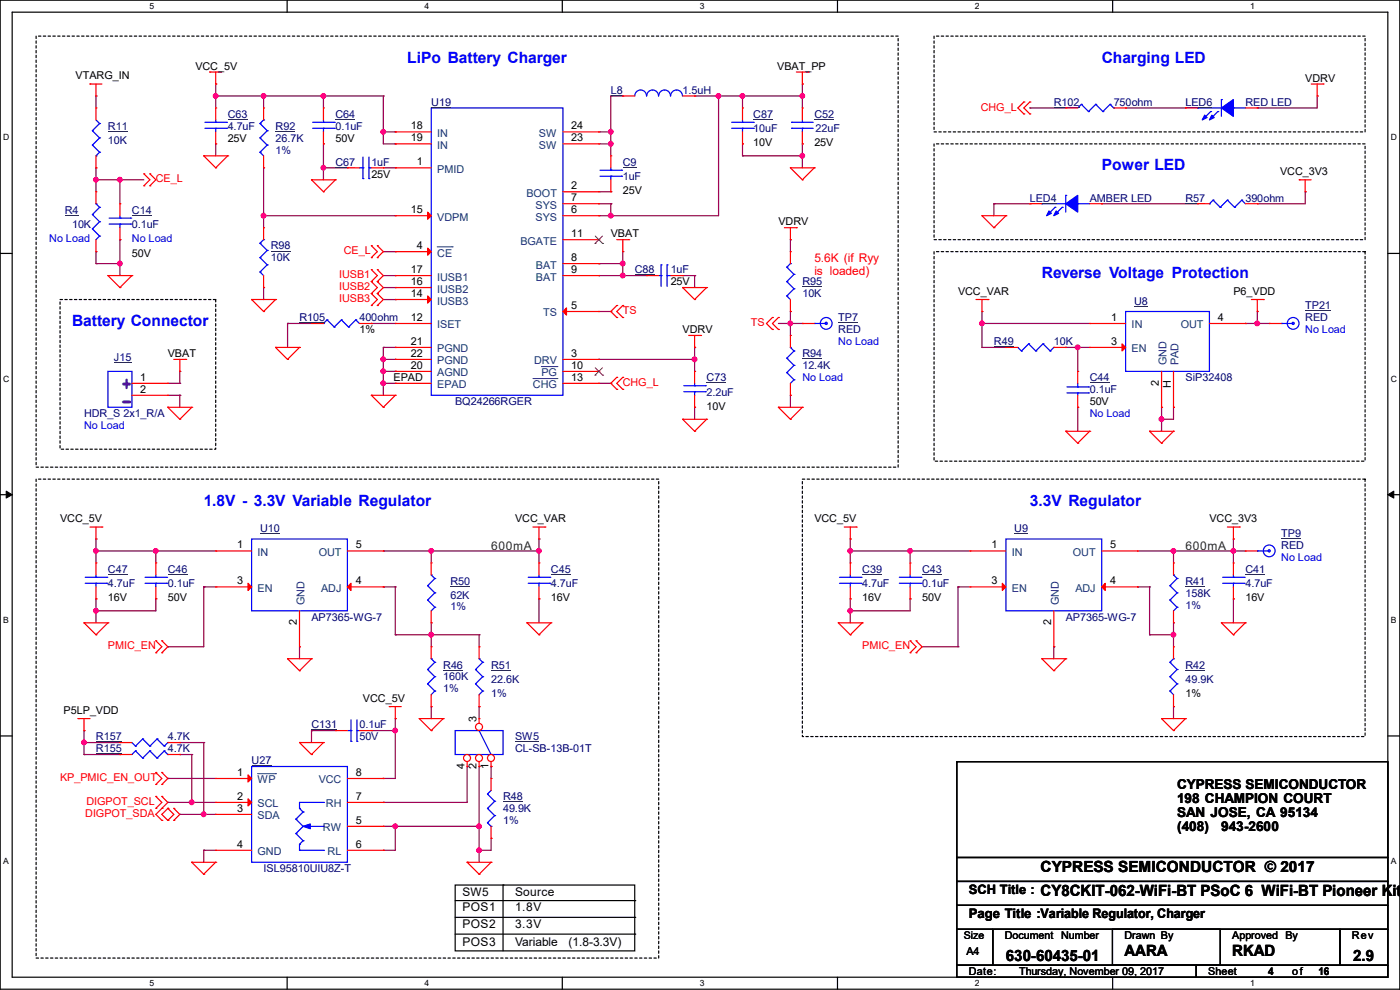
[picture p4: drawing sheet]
<svg xmlns="http://www.w3.org/2000/svg" width="297mm" height="210mm" viewBox="0 0 297 210" stroke-linecap="round" stroke-linejoin="round" font-family="sans-serif">
<path d="M0 0h297v209.8h-297zM2.6 2.6h291.8v204.7h-291.8z" fill="none" stroke="#000" stroke-width=".25"/>
<g fill="#fff">
<path d="M31.7 .3h1v2h-1z"/>
<path d="M31.7 207.6h1v1.9h-1z"/>
</g>
<path d="M60.9 0v2.6M60.9 207.3v2.5" fill="none" stroke="#000" stroke-width=".25"/>
<g fill="#fff">
<path d="M90.1 .3h1v2h-1z"/>
<path d="M90.1 207.6h1v1.9h-1z"/>
</g>
<path d="M119.3 0v2.6M119.3 207.3v2.5" fill="none" stroke="#000" stroke-width=".25"/>
<g fill="#fff">
<path d="M148.5 .3h.9v2h-.9z"/>
<path d="M148.5 207.6h.9v1.9h-.9z"/>
</g>
<path d="M177.7 0v2.6M177.7 207.3v2.5" fill="none" stroke="#000" stroke-width=".25"/>
<g fill="#fff">
<path d="M206.8 .3h1v2h-1z"/>
<path d="M206.8 207.6h1v1.9h-1z"/>
</g>
<path d="M236.1 0v2.6M236.1 207.3v2.5" fill="none" stroke="#000" stroke-width=".25"/>
<g fill="#fff">
<path d="M265.2 .3h1v2h-1z"/>
<path d="M265.2 207.6h1v1.9h-1z"/>
<path d="M.7 28.2h1.2v1.9h-1.2z"/>
<path d="M295.1 28.2h1.2v1.9h-1.2z"/>
<path d="M.7 79.3h1.2v2h-1.2z"/>
<path d="M295.1 79.3h1.2v2h-1.2z"/>
</g>
<path d="M0 53.8h2.6M294.4 53.8h2.6" fill="none" stroke="#000" stroke-width=".25"/>
<g fill="#fff">
<path d="M.7 130.5h1.2v2h-1.2z"/>
<path d="M295.1 130.5h1.1v2h-1.1z"/>
</g>
<path d="M0 104.9h2.6M294.4 104.9h2.6" fill="none" stroke="#000" stroke-width=".25"/>
<path d="M1.3 104.2l1.3 .7-1.3 .8zM294.4 104.9l1.3-.7v1.5z" fill="#000" stroke="#000" stroke-width=".21"/>
<g fill="#fff">
<path d="M.7 181.7h1.2v2h-1.2z"/>
<path d="M295.1 181.7h1.1v2h-1.1z"/>
</g>
<g fill="none" stroke="#000" stroke-width=".25">
<path d="M0 156.1h2.6M294.4 156.1h2.6M203 161.6h91.4v20.3h-91.4zM96.6 187.7h38.1v14h-38.1zM96.6 194.6h38.1M96.6 191.1h38.1M96.6 198.2h38.1M106.7 187.7h.1M106.7 187.7v14M134.7 194.6h.1M134.7 191.1h.1M134.7 198.2h.1"/>
<path d="M203 181.9h91.4v5.1h-91.4zM203 187h91.4v5.1h-91.4zM203 197.1h7.6v7.7h-7.6zM203 192.1h91.4v5h-91.4zM210.6 197.1h73.7v7.7h-73.7zM236 197.1h22.9v7.7h-22.9zM284.3 197.1h10.1v7.7h-10.1zM203 204.8h50.8v2.5h-50.8zM253.8 204.8h40.6v2.5h-40.6z"/>
</g>
<path d="M7.7 7.7h182.8v91.4h-182.8zM198.2 7.7h91.4v20.3h-91.4zM198.2 30.5h91.4v20.3h-91.4zM198.2 53.4h91.4v44.4h-91.4zM12.7 63.5h33.1v31.8h-33.1zM7.7 101.6h132v101.6h-132zM170.2 101.6h119.4v54.7h-119.4z" fill="none" stroke="#000" stroke-width=".25" stroke-dasharray=".5 .5"/>
<g fill="none" stroke="#800040" stroke-width=".25">
<path d="M45.8 17.8h.1M45.8 17.8v5.1M170.2 17.8h.1M170.2 17.8v5.1M20.4 20.4h.1M20.4 38.1h.1M20.4 35.6h.1M20.4 20.4v2.5M20.4 35.6v5.1M20.4 38.1h10.1M25.4 38.1h.1M25.4 38.1v5.1"/>
<path d="M45.8 30.5h.1M45.8 20.4h.1M45.8 20.4h35.5M45.8 30.5v2.6M55.9 35.6h.1M55.9 20.4h.1M55.9 20.4v2.5M55.9 35.6v12.7M68.6 35.6h.1M68.6 20.4h.1M68.6 30.5h.1M68.6 35.6h5.1"/>
<path d="M68.6 20.4v2.5M68.6 30.5v7.6M81.3 28h.1M81.3 20.4h.1M81.3 35.6h2.6M81.3 28h2.6M81.3 20.4v10.1h2.6M83.9 35.6h.1M83.9 28h.1M83.9 30.5h.1M127 28h2.6M127 30.5h2.6"/>
<path d="M129.6 28h.1M129.6 30.5h.1M129.6 20.4h.1M129.6 20.4v12.7M129.6 20.4h2.5M132.1 20.4h.1M147.4 20.4h.1M147.4 20.4h22.8M152.4 20.4h.1M152.4 20.4v25.4h-25.4M157.5 20.4h.1M157.5 30.5h.1"/>
<path d="M157.5 33.1h.1M157.5 20.4v2.5M157.5 30.5v2.6M157.5 33.1h12.7M170.2 20.4h.1M170.2 30.5h.1M170.2 33.1h.1M170.2 30.5v5.1M218.5 22.9h.1M218.5 22.9h7.6M238.8 22.9h.1M238.8 22.9h12.7"/>
<path d="M266.7 22.9h.1M279.4 20.4h.1M279.4 20.4v2.5h-12.7M20.4 53.4h.1M20.4 55.9h.1M20.4 55.9h5M20.4 53.4v2.5M25.4 50.8h.1M25.4 55.9h.1M25.4 50.8v7.7M55.9 45.8h.1M55.9 45.8h28"/>
<path d="M81.3 58.5h2.6M81.3 53.4h2.6M83.9 58.5h.1M83.9 53.4h.1M127 55.9h.1M127 58.5h.1M127 40.7h2.6M127 58.5h10.2M127 43.2h2.6M127 55.9h5.1M129.6 40.7h.1M129.6 43.2h.1"/>
<path d="M129.6 45.8h.1M129.6 43.2v2.6M132.1 53.4h.1M132.1 58.5h.1M132.1 55.9h.1M132.1 53.4v5.1M144.8 58.5h2.6M147.4 58.5h.1M147.4 58.5v2.5M167.7 50.8h.1M167.7 50.8v2.6M210.9 43.2h.1"/>
<path d="M210.9 43.2h7.6M210.9 43.2v2.6M233.7 43.2h.1M233.7 43.2h20.3M266.7 43.2h.1M276.9 40.7h.1M276.9 40.7v2.5h-10.2M38.1 78.8h.1M38.1 78.8v2.5M55.9 61h.1M55.9 61v2.5M61 68.6h.1"/>
<path d="M61 68.6v5.1M61 68.6h5.1M78.8 68.6h.1M78.8 68.6h5.1M81.3 73.7h.1M81.3 76.2h.1M81.3 78.8h.1M81.3 73.7v10.2M81.3 63.5h2.6M81.3 61h2.6M81.3 76.2h2.6M81.3 73.7h2.6"/>
<path d="M81.3 78.8h2.6M83.9 63.5h.1M83.9 61h.1M83.9 73.7h.1M83.9 76.2h.1M83.9 78.8h.1M127 76.2h.1M127 76.2h20.4M127 66.1h2.6M129.6 66.1h.1M147.4 76.2h.1M147.4 73.7h.1"/>
<path d="M147.4 73.7v5.1M165.1 68.6h5.1M167.7 68.6h.1M167.7 66.1h.1M167.7 66.1v5.1M170.2 68.6h.1M208.3 66.1h.1M208.3 68.6h.1M208.3 73.7h.1M208.3 68.6h22.9M208.3 73.7h5.1M208.3 66.1v7.6"/>
<path d="M226.1 73.7h.1M226.1 73.7h5.1M228.6 73.7h.1M228.6 73.7v5.1M264.2 68.6h.1M264.2 68.6h5.1M266.7 68.6h.1M266.7 66.1h.1M266.7 66.1v2.5M35.6 81.3h2.5M35.6 83.9h2.5M38.1 81.3h.1"/>
<path d="M38.1 83.9h.1M38.1 83.9v2.5M81.3 81.3h.1M81.3 81.3h2.6M83.9 81.3h.1M127 81.3h2.6M129.6 81.3h.1M147.4 86.4h.1M147.4 86.4v2.5M167.7 83.9h.1M167.7 83.9v2.5M228.6 86.4h.1"/>
<path d="M228.6 86.4v5.1M246.4 86.4h.1M246.4 88.9h.1M246.4 86.4v5.1M249 86.4h.1M249 86.4v2.5h-2.6M20.4 114.3h.1M20.4 116.9h.1M20.4 116.9h25.4M20.4 114.3v5.1M33.1 116.9h.1M33.1 116.9v2.5"/>
<path d="M81.3 116.9h.1M81.3 116.9h33M91.5 116.9h.1M91.5 116.9v2.5M114.3 116.9h.1M114.3 114.3h.1M114.3 114.3v5.1M180.4 114.3h.1M180.4 116.9h.1M180.4 116.9h25.4M180.4 114.3v5.1M193.1 116.9h.1"/>
<path d="M193.1 116.9v2.5M241.3 116.9h22.9M249 116.9h.1M249 116.9v2.5M261.7 116.9h.1M261.7 114.3h.1M261.7 114.3v5.1M20.4 127h.1M20.4 129.6h.1M20.4 127v5.1M33.1 127h.1M33.1 127v2.6h-12.7"/>
<path d="M35.6 137.2h.1M43.2 124.5h.1M43.2 124.5v12.7h-7.6M43.2 124.5h2.6M63.5 137.2h.1M63.5 137.2v2.5M81.3 124.5h.1M81.3 124.5h2.6M83.9 124.5h.1M83.9 134.7h.1M83.9 134.7h17.7M83.9 124.5v10.2"/>
<path d="M91.5 132.1h.1M91.5 134.7h.1M91.5 132.1v5.1M101.6 134.7h.1M101.6 134.7v2.5M114.3 127h.1M114.3 127v5.1M180.4 129.6h.1M180.4 127h.1M180.4 127v5.1M193.1 127h.1M193.1 127v2.6h-12.7"/>
<path d="M195.6 137.2h7.6M203.2 124.5h.1M203.2 137.2h.1M203.2 124.5h2.6M203.2 124.5v12.7M223.6 137.2h.1M223.6 137.2v2.5M241.3 124.5h.1M241.3 124.5h2.6M243.9 124.5h.1M243.9 134.7h.1M243.9 134.7h5.1"/>
<path d="M243.9 124.5v10.2M249 132.1h.1M249 134.7h.1M249 132.1v5.1M261.7 127h.1M261.7 127v5.1M17.8 157.5h.1M17.8 155h.1M17.8 157.5h7.6M17.8 155v5.1M38.1 157.5h.1M38.1 157.5h5.1"/>
<path d="M43.2 157.5h.1M43.2 157.5v15.3M66.1 155h.1M66.1 155h5.1M66.1 155v2.5M78.8 155h.1M78.8 155h5.1M83.9 155h.1M83.9 152.4h.1M83.9 152.4v12.7h-2.6M91.5 149.9h.1M91.5 149.9v2.5"/>
<path d="M101.6 149.9h.1M101.6 149.9v2.5M249 149.9h.1M249 149.9v2.5M17.8 160.1h.1M17.8 160.1h7.6M35.6 165.1h.1M35.6 170.2h.1M35.6 165.1h10.2M35.6 170.2h10.2M38.1 172.8h.1M38.1 160.1h.1"/>
<path d="M38.1 172.8h7.7M38.1 160.1h2.6M40.7 160.1h.1M40.7 170.2h.1M40.7 160.1v10.1M43.2 172.8h.1M81.3 165.1h.1M81.3 170.2h.1M81.3 175.3h.1M81.3 175.3h20.3M83.9 175.3h.1M83.9 175.3v5.1h-2.6"/>
<path d="M99.1 162.6h.1M99.1 162.6v7.6h-17.8M101.6 175.3h.1M101.6 162.6h.1M101.6 162.6v20.3M104.2 162.6h.1M104.2 177.8h.1M104.2 162.6v2.5M104.2 177.8v2.6h-2.6M43.2 180.4h.1M43.2 180.4h2.6M43.2 180.4v2.5"/>
<path d="M81.3 180.4h.1M101.6 180.4h.1"/>
</g>
<g fill="#f0f" stroke="#f0f" stroke-width=".25">
<circle cx="68.6" cy="35.6" r=".49"/>
<circle cx="129.6" cy="30.5" r=".49"/>
<circle cx="129.6" cy="28" r=".49"/>
<circle cx="81.3" cy="28" r=".49"/>
<circle cx="147.3" cy="76.2" r=".49"/>
<circle cx="170.2" cy="33" r=".49"/>
<circle cx="157.5" cy="20.3" r=".49"/>
<circle cx="68.6" cy="20.3" r=".49"/>
<circle cx="129.6" cy="45.7" r=".49"/>
<circle cx="55.9" cy="20.3" r=".49"/>
<circle cx="152.4" cy="20.3" r=".49"/>
<circle cx="170.2" cy="20.3" r=".49"/>
<circle cx="132.1" cy="55.9" r=".49"/>
<circle cx="132.1" cy="58.4" r=".49"/>
<circle cx="81.3" cy="76.2" r=".49"/>
<circle cx="81.3" cy="81.3" r=".49"/>
<circle cx="81.3" cy="78.8" r=".49"/>
<circle cx="45.7" cy="20.3" r=".49"/>
<circle cx="91.5" cy="134.6" r=".49"/>
<circle cx="114.3" cy="116.9" r=".49"/>
<circle cx="91.5" cy="116.9" r=".49"/>
<circle cx="20.3" cy="116.9" r=".49"/>
<circle cx="83.8" cy="155" r=".49"/>
<circle cx="101.6" cy="180.4" r=".49"/>
<circle cx="101.6" cy="175.3" r=".49"/>
<circle cx="83.8" cy="175.3" r=".49"/>
<circle cx="33" cy="116.9" r=".49"/>
<circle cx="40.7" cy="170.2" r=".49"/>
<circle cx="43.2" cy="172.7" r=".49"/>
<circle cx="167.7" cy="68.6" r=".49"/>
<circle cx="20.3" cy="38.1" r=".49"/>
<circle cx="25.4" cy="55.9" r=".49"/>
<circle cx="25.4" cy="38.1" r=".49"/>
<circle cx="208.3" cy="68.6" r=".49"/>
<circle cx="246.4" cy="88.9" r=".49"/>
<circle cx="228.6" cy="73.7" r=".49"/>
<circle cx="266.7" cy="68.6" r=".49"/>
<circle cx="55.9" cy="45.7" r=".49"/>
<circle cx="20.3" cy="129.6" r=".49"/>
<circle cx="17.8" cy="157.5" r=".49"/>
<circle cx="180.4" cy="129.6" r=".49"/>
<circle cx="248.9" cy="134.6" r=".49"/>
<circle cx="248.9" cy="116.9" r=".49"/>
<circle cx="193.1" cy="116.9" r=".49"/>
<circle cx="180.4" cy="116.9" r=".49"/>
<circle cx="261.6" cy="116.9" r=".49"/>
</g>
<g fill="none" stroke="#f00" stroke-width=".25">
<path d="M19.1 17.8h.1M19.1 17.8h2.5M20.4 17.8v2.6M44.5 15.3h.1M44.5 15.3h2.5M45.8 17.8h.1M45.8 15.3v2.5M169 15.3h2.5M170.2 17.8h.1M170.2 15.3v2.5M171.5 15.3h.1M278.2 17.8h2.5"/>
<path d="M279.4 17.8v2.6M280.7 17.8h.1M20.4 20.4h.1M20.4 22.9h.1M20.4 35.6h.1M20.4 22.9v2.5M20.4 33.1v2.5M30.5 36.9h.1M30.5 39.4h.1M30.5 36.9l1.3 1.2-1.3 1.3M31.8 36.9h.1M31.8 39.4h.1"/>
<path d="M31.8 36.9l1.3 1.2-1.3 1.3M43.2 33.1h.1M43.2 33.1h5.1M43.2 33.1l2.6 2.5M45.8 35.6h.1M45.8 22.9h.1M45.8 30.5h.1M45.8 22.9v2.5M45.8 28v2.5M48.3 33.1h.1M48.3 33.1l-2.5 2.5M55.9 35.6h.1"/>
<path d="M55.9 22.9h.1M55.9 22.9v2.5M55.9 33.1v2.5M66.1 38.1h.1M66.1 38.1h5.1M66.1 38.1l2.5 2.6M68.6 22.9h.1M68.6 30.5h.1M68.6 22.9v2.5M68.6 28v2.5M71.2 38.1h.1M71.2 38.1l-2.6 2.6"/>
<path d="M73.7 35.6h.1M73.7 35.6h2.5M78.8 35.6h2.5M81.3 35.6h.1M83.9 35.6h.1M83.9 28h.1M83.9 30.5h.1M83.9 35.6h7.6M83.9 28h7.6M83.9 30.5h7.6M119.4 28h7.6M119.4 30.5h7.6"/>
<path d="M127 30.5h.1M127 28h.1M157.5 22.9h.1M157.5 30.5h.1M157.5 22.9v2.5M157.5 28v2.5M167.7 35.6h.1M167.7 35.6h5.1M167.7 35.6l2.5 2.5M170.2 38.1h.1M170.2 22.9h.1M170.2 30.5h.1"/>
<path d="M170.2 22.9v2.5M170.2 28v2.5M172.8 35.6h.1M172.8 35.6l-2.6 2.5M217.2 21.6h.1M217.2 24.2h.1M217.2 21.6l-1.3 1.3 1.3 1.3M218.5 21.6h.1M218.5 24.2h.1M218.5 21.6l-1.3 1.3 1.3 1.3M226.1 22.9h.1M226.1 22.9h2.5"/>
<path d="M236.3 22.9h2.5M238.8 22.9h.1M251.5 22.9h.1M251.5 22.9h2.5M264.2 22.9h2.5M266.7 22.9h.1M275.6 38.1h.1M275.6 38.1h2.6M276.9 38.1v2.6M279.4 20.4h.1M20.4 53.4h.1M20.4 40.7h.1"/>
<path d="M20.4 40.7v2.5M20.4 50.8v2.6M22.9 58.5h.1M22.9 58.5h5.1M22.9 58.5l2.5 2.5M25.4 43.2h.1M25.4 50.8h.1M25.4 43.2v2.6M25.4 48.3v2.5M28 58.5h.1M28 58.5l-2.6 2.5M68.6 40.7h.1"/>
<path d="M78.8 59.7h.1M78.8 57.2h.1M78.8 54.7h.1M78.8 52.1h.1M78.8 57.2l1.3 1.3-1.3 1.2M78.8 59.7l1.3 1.3-1.3 1.3M78.8 52.1l1.3 1.3-1.3 1.3M80.1 57.2h.1M80.1 59.7h.1M80.1 52.1h.1M80.1 54.7h.1M80.1 57.2l1.2 1.3-1.2 1.2"/>
<path d="M80.1 59.7l1.2 1.3-1.2 1.3M80.1 52.1l1.2 1.3-1.2 1.3M83.9 53.4h.1M83.9 45.8h.1M83.9 58.5h.1M83.9 45.8h7.6M83.9 58.5h7.6M83.9 53.4h7.6M119.4 50.8h7.6M119.4 45.8h7.6M119.4 58.5h7.6M119.4 40.7h7.6"/>
<path d="M119.4 43.2h7.6M119.4 55.9h7.6M127 40.7h.1M127 45.8h.1M127 43.2h.1M127 55.9h.1M127 58.5h.1M127 50.8h.1M130.9 50.8h2.5M132.1 53.4h.1M132.1 50.8v2.6M133.4 50.8h.1"/>
<path d="M166.4 48.3h2.6M167.7 50.8h.1M167.7 48.3v2.5M169 48.3h.1M208.3 45.8h.1M208.3 45.8h5.1M208.3 45.8l2.6 2.5M210.9 48.3h.1M213.4 45.8h.1M213.4 45.8l-2.5 2.5M276.9 40.7h.1M25.4 61h.1"/>
<path d="M36.9 76.2h2.5M38.1 78.8h.1M38.1 76.2v2.6M39.4 76.2h.1M53.4 63.5h.1M53.4 63.5h5.1M53.4 63.5l2.5 2.6M55.9 66.1h.1M58.5 73.7h.1M58.5 63.5h.1M58.5 73.7h5M58.5 73.7l2.5 2.5"/>
<path d="M58.5 63.5l-2.6 2.6M61 76.2h.1M63.5 73.7h.1M63.5 73.7l-2.5 2.5M78.8 62.3h.1M78.8 64.8h.1M78.8 62.3l1.3 1.2-1.3 1.3M80.1 62.3h.1M80.1 64.8h.1M80.1 62.3l1.2 1.2-1.2 1.3M83.9 68.6h.1M83.9 63.5h.1"/>
<path d="M83.9 61h.1M83.9 78.8h.1M83.9 73.7h.1M83.9 76.2h.1M83.9 73.7h7.6M83.9 63.5h7.6M83.9 61h7.6M83.9 76.2h7.6M83.9 78.8h7.6M83.9 68.6h7.6M119.4 76.2h7.6M119.4 66.1h7.6"/>
<path d="M119.4 78.8h7.6M127 76.2h.1M127 66.1h.1M127 78.8h.1M130.9 67.4h.1M130.9 64.8h.1M130.9 64.8l-1.3 1.3 1.3 1.3M132.1 64.8h.1M132.1 67.4h.1M132.1 64.8l-1.2 1.3 1.2 1.3M144.8 61h.1M144.8 61h5.1"/>
<path d="M144.8 61l2.6 2.5M146.1 71.2h2.5M147.4 63.5h.1M147.4 73.7h.1M147.4 71.2v2.5M148.6 71.2h.1M149.9 61h.1M149.9 61l-2.5 2.5M163.9 67.4h.1M163.9 69.9h.1M163.9 67.4l-1.3 1.2 1.3 1.3M165.1 67.4h.1"/>
<path d="M165.1 69.9h.1M165.1 67.4l-1.2 1.2 1.2 1.3M207.1 63.5h2.5M208.3 66.1h.1M208.3 63.5v2.6M209.6 63.5h.1M213.4 73.7h.1M213.4 73.7h2.5M223.6 73.7h2.5M226.1 73.7h.1M228.6 78.8h.1M228.6 78.8v2.5"/>
<path d="M265.5 63.5h2.5M266.7 66.1h.1M266.7 63.5v2.6M268 63.5h.1M35.6 86.4h.1M35.6 86.4h5.1M35.6 86.4l2.5 2.5M38.1 88.9h.1M40.7 86.4h.1M40.7 86.4l-2.6 2.5M78.8 83.9h.1M78.8 83.9h5.1"/>
<path d="M78.8 83.9l2.5 2.5M81.3 86.4h.1M83.9 83.9h.1M83.9 81.3h.1M83.9 83.9l-2.6 2.5M83.9 81.3h7.6M119.4 81.3h7.6M127 81.3h.1M130.9 82.6h.1M130.9 80.1h.1M130.9 80.1l-1.3 1.2 1.3 1.3M132.1 80.1h.1"/>
<path d="M132.1 82.6h.1M132.1 80.1l-1.2 1.2 1.2 1.3M144.8 88.9h.1M144.8 88.9h5.1M144.8 88.9l2.6 2.6M147.4 91.5h.1M149.9 88.9h.1M149.9 88.9l-2.5 2.6M165.1 86.4h.1M165.1 86.4h5.1M165.1 86.4l2.6 2.5M167.7 88.9h.1"/>
<path d="M170.2 86.4h.1M170.2 86.4l-2.5 2.5M226.1 91.5h.1M226.1 91.5h5.1M226.1 91.5l2.5 2.5M228.6 94h.1M228.6 86.4h.1M228.6 83.9v2.5M231.2 91.5h.1M231.2 91.5l-2.6 2.5M243.9 91.5h.1M243.9 91.5h5.1"/>
<path d="M243.9 91.5l2.5 2.5M246.4 94h.1M249 91.5h.1M249 91.5l-2.6 2.5M19.1 111.8h2.5M20.4 114.3h.1M20.4 111.8v2.5M21.6 111.8h.1M45.8 116.9h.1M45.8 116.9h7.6M73.7 116.9h7.6M81.3 116.9h.1"/>
<path d="M91.5 119.4h.1M91.5 119.4v2.6M113.1 111.8h2.5M114.3 114.3h.1M114.3 111.8v2.5M115.6 111.8h.1M179.1 111.8h2.6M180.4 114.3h.1M180.4 119.4h.1M180.4 111.8v2.5M180.4 119.4v2.6M181.7 111.8h.1"/>
<path d="M260.4 111.8h2.5M261.7 114.3h.1M261.7 111.8v2.5M262.9 111.8h.1M17.8 132.1h.1M17.8 132.1h5.1M17.8 132.1l2.6 2.6M20.4 134.7h.1M22.9 132.1h.1M22.9 132.1l-2.5 2.6M33.1 135.9h.1M33.1 138.5h.1"/>
<path d="M33.1 135.9l1.2 1.3-1.2 1.3M34.3 138.5h.1M34.3 135.9h.1M34.3 135.9l1.3 1.3-1.3 1.3M45.8 124.5h.1M45.8 124.5h7.6M61 139.7h.1M61 139.7h5.1M61 139.7l2.5 2.6M63.5 137.2h.1M63.5 129.6v7.6M66.1 139.7h.1"/>
<path d="M66.1 139.7l-2.6 2.6M73.7 124.5h7.6M81.3 124.5h.1M91.5 137.2h.1M91.5 132.1h.1M91.5 129.6v2.5M91.5 137.2v2.5M111.8 132.1h.1M111.8 132.1h5.1M111.8 132.1l2.5 2.6M114.3 134.7h.1M116.9 132.1h.1"/>
<path d="M116.9 132.1l-2.6 2.6M177.8 132.1h.1M177.8 132.1h5.1M177.8 132.1l2.6 2.6M180.4 134.7h.1M180.4 127h.1M180.4 124.5v2.5M182.9 132.1h.1M182.9 132.1l-2.5 2.6M193.1 135.9h.1M193.1 138.5h.1M193.1 135.9l1.3 1.3-1.3 1.3"/>
<path d="M194.4 138.5h.1M194.4 135.9h.1M194.4 135.9l1.2 1.3-1.2 1.3M221 139.7h.1M221 139.7h5.1M221 139.7l2.6 2.6M226.1 139.7h.1M226.1 139.7l-2.5 2.6M259.1 132.1h.1M259.1 132.1h5.1M259.1 132.1l2.6 2.6M261.7 134.7h.1"/>
<path d="M264.2 132.1h.1M264.2 132.1l-2.5 2.6M16.6 152.4h.1M16.6 152.4h2.5M17.8 155h.1M17.8 152.4v2.6M25.4 157.5h.1M25.4 157.5h2.6M35.6 157.5h2.5M38.1 157.5h.1M63.5 157.5h.1M63.5 142.3h.1"/>
<path d="M63.5 157.5h5.1M63.5 157.5l2.6 2.6M68.6 157.5h.1M68.6 157.5l-2.5 2.6M82.6 149.9h.1M82.6 149.9h2.5M83.9 152.4h.1M83.9 149.9v2.5M88.9 152.4h.1M88.9 152.4h5.1M88.9 152.4l2.6 2.6M91.5 155h.1"/>
<path d="M91.5 149.9h.1M91.5 147.4v2.5M94 152.4h.1M94 152.4l-2.5 2.6M223.6 142.3h.1M246.4 152.4h.1M246.4 152.4h5.1M246.4 152.4l2.6 2.6M249 155h.1M251.5 152.4h.1M251.5 152.4l-2.5 2.6M25.4 160.1h.1"/>
<path d="M25.4 160.1h2.6M33.1 169h.1M33.1 171.5h.1M33.1 163.9h.1M33.1 166.4h.1M33.1 169l1.2 1.2-1.2 1.3M33.1 163.9l1.2 1.2-1.2 1.3M34.3 171.5h.1M34.3 169h.1M34.3 174h.1M34.3 166.4h.1M34.3 163.9h.1"/>
<path d="M34.3 169l1.3 1.2-2.5 2.6 1.2 1.2M34.3 163.9l1.3 1.2-1.3 1.3M35.6 174h.1M35.6 171.5h.1M35.6 171.5l1.3 1.3-1.3 1.2M35.6 171.5l-1.3 1.3 1.3 1.2M35.6 160.1h2.5M36.9 171.5h.1M36.9 174h.1M36.9 171.5l1.2 1.3-1.2 1.2M38.1 160.1h.1M45.8 165.1h.1"/>
<path d="M45.8 170.2h.1M45.8 172.8h.1M45.8 165.1h7.6M45.8 170.2h7.6M45.8 172.8h7.6M66.1 160.1h.1M73.7 165.1h7.6M73.7 170.2h7.6M73.7 175.3h7.6M81.3 175.3h.1M81.3 170.2h.1M81.3 165.1h.1"/>
<path d="M40.7 182.9h.1M40.7 182.9h5.1M40.7 182.9l2.5 2.6M43.2 185.5h.1M45.8 182.9h.1M45.8 180.4h.1M45.8 182.9l-2.6 2.6M45.8 180.4h7.6M73.7 180.4h7.6M81.3 180.4h.1M99.1 182.9h.1M99.1 182.9h5.1"/>
<path d="M99.1 182.9l2.5 2.6M101.6 185.5h.1M104.2 182.9h.1M104.2 182.9l-2.6 2.6"/>
</g>
<g fill="none" stroke="#00f" stroke-width=".25">
<path d="M19.6 27.7h.1M19.6 30.8h.1M19.6 27.7l1.5 1.6M19.6 30.8l1.5 1.5M20.4 33.1h.1M20.4 25.4l.7 .8M21.1 26.2h.1M21.1 29.3h.1M21.1 32.3h.1M21.1 26.2l-1.5 1.5M21.1 29.3l-1.5 1.5M21.1 32.3l-.7 .8"/>
<path d="M43.5 27.2h4.5M43.5 26h4.5M45.8 26h.1M45.8 27.2h.1M45.8 25.4v.6M45.8 27.2v.8M48 27.2h.1M48 26h.1M55.2 32.3h.1M55.2 29.3h.1M55.2 26.2h.1M55.2 32.3l.7 .8"/>
<path d="M55.2 29.3l1.5 1.5M55.2 26.2l1.5 1.5M55.9 25.4h.1M55.9 25.4l-.7 .8M56.7 30.8h.1M56.7 27.7h.1M56.7 30.8l-1.5 1.5M56.7 27.7l-1.5 1.6M66.3 27.2h4.6M66.3 26h4.6M68.6 26h.1M68.6 27.2h.1"/>
<path d="M68.6 25.4v.6M68.6 27.2v.8M70.9 27.2h.1M70.9 26h.1M76.2 35.6h.8M77 37.9h.1M77 35.6h.1M77 33.3v4.6M78.3 35.6h.1M78.3 37.9h.1M78.3 35.6h.5M78.3 33.3v4.6"/>
<path d="M91.5 22.9h27.9v61h-27.9zM155.2 27.2h4.6M155.2 26h4.6M157.5 26h.1M157.5 27.2h.1M157.5 25.4v.6M157.5 27.2v.8M159.8 27.2h.1M159.8 26h.1M167.9 27.2h.1M167.9 26h.1M167.9 27.2h4.6"/>
<path d="M167.9 26h4.6M170.2 26h.1M170.2 27.2h.1M170.2 25.4v.6M170.2 27.2v.8M229.4 22.1h.1M229.4 22.1l-.8 .8M229.4 22.1l1.5 1.6M230.9 23.7h.1M232.5 22.1h.1M232.5 22.1l-1.6 1.6M232.5 22.1l1.5 1.6"/>
<path d="M234 23.7h.1M235.5 22.1h.1M235.5 22.1l-1.5 1.6M235.5 22.1l.8 .8M236.3 22.9h.1M254 22.9h.1M254 22.9h5.1M256.8 23.7h.1M256.8 23.7l-1.5 1.5M258.4 23.7h.1M258.4 23.7l-1.6 1.5M259.1 21.1h.1"/>
<path d="M259.1 21.1v3.6M261.7 22.9h.1M261.7 22.9h2.5M19.6 48.6h.1M19.6 45.5h.1M19.6 48.6l1.5 1.5M19.6 45.5l1.5 1.5M20.4 43.2h.1M20.4 43.2l.7 .8M21.1 50.1h.1M21.1 47h.1M21.1 44h.1"/>
<path d="M21.1 50.1l-.7 .7M21.1 47l-1.5 1.6M21.1 44l-1.5 1.5M23.2 47.5h4.5M23.2 46.3h4.5M25.4 46.3h.1M25.4 47.5h.1M25.4 45.8v.5M25.4 47.5v.8M27.7 47.5h.1M27.7 46.3h.1M215.9 73.7l.8 .8"/>
<path d="M216.7 74.5h.1M218.2 72.9h.1M218.2 72.9l-1.5 1.6M218.2 72.9l1.6 1.6M219.8 74.5h.1M221.3 72.9h.1M221.3 72.9l-1.5 1.6M221.3 72.9l1.5 1.6M222.8 74.5h.1M223.6 73.7h.1M223.6 73.7l-.8 .8M226.4 82.1h4.5"/>
<path d="M226.4 83.4h4.5M228.6 83.4h.1M228.6 82.1h.1M228.6 81.3v.8M228.6 83.4v.5M230.9 82.1h.1M230.9 83.4h.1M53.4 114.3h20.3v15.3h-20.3zM90.7 127.3h.1M90.7 124.2h.1M90.7 127.3l1.5 1.5M90.7 124.2l1.5 1.6"/>
<path d="M91.5 139.7h.1M91.5 122h.1M91.5 139.7l.7 .8M91.5 122l.7 .7M92.2 128.8h.1M92.2 125.8h.1M92.2 122.7h.1M92.2 128.8l-.7 .8M92.2 125.8l-1.5 1.5M92.2 122.7l-1.5 1.5M178.1 123.7h4.6M178.1 122.5h4.6"/>
<path d="M180.4 122.5h.1M180.4 123.7h.1M180.4 122v.5M180.4 123.7v.8M182.7 123.7h.1M182.7 122.5h.1M28 157.5l.7 .8M28.7 158.3h.1M28.7 159.3h.1M28.7 159.3l-.7 .8M28.7 159.3l1.6 1.5M30.3 156.8h.1"/>
<path d="M30.3 156.8l-1.6 1.5M30.3 156.8l1.5 1.5M31.8 158.3h.1M31.8 159.3h.1M31.8 159.3l-1.5 1.5M31.8 159.3l1.5 1.5M33.3 156.8h.1M33.3 156.8l-1.5 1.5M33.3 156.8l1.5 1.5M34.8 158.3h.1M34.8 159.3h.1M34.8 159.3l-1.5 1.5"/>
<path d="M34.8 159.3l.8 .8M35.6 157.5h.1M35.6 157.5l-.8 .8M90.7 145.1h.1M90.7 142h.1M90.7 145.1l1.5 1.5M90.7 142l1.5 1.6M92.2 146.6h.1M92.2 143.6h.1M92.2 140.5h.1M92.2 146.6l-.7 .8M92.2 143.6l-1.5 1.5"/>
<path d="M92.2 140.5l-1.5 1.5M96.6 155h10.1v5.1h-10.1zM101.6 155l2.6 5.1M30.3 160.8h.1M33.3 160.8h.1M35.6 160.1h.1M53.4 162.6h20.3v20.3h-20.3zM62.8 173.8h.1M62.8 176.8h.1M62.8 173.8l1.5 1.5M62.8 176.8l1.5 1.6M63.5 171.5h.1"/>
<path d="M63.5 179.1h.1M63.5 179.1v1.3M63.5 171.5l.8 .8M64.3 172.3h.1M64.3 175.3h.1M64.3 178.4h.1M64.3 172.3l-1.5 1.5M64.3 175.3l-1.5 1.5M64.3 178.4l-.8 .7M65.6 175.3h3M68.6 175.3h.1M68.6 170.2h.1"/>
<path d="M68.6 170.2h-5.1v1.3M104.2 160.1h.1M63.5 180.4h.1M63.5 180.4h5.1M68.6 180.4h.1"/>
</g>
<g fill="none" stroke="#000080" stroke-width=".21">
<path d="M22.9 27.9h4.2M48.3 25.3h4.2M58.5 27.9h4.2M71.2 25.3h4.2M71.2 35.5h4.2M91.5 22.8h4.2M159.8 25.3h4.2M172.8 25.3h4.2M223.6 22.8h5.4M251.5 22.8h5.7M13.8 45.6h2.9M28 45.6h4.2"/>
<path d="M210.9 73.6h4.2M231.2 81.2h4.2M55.2 113.2h4.2M95.5 124.4h4.2M182.9 121.8h4.2M20.4 157.4h5.4M20.4 159.9h5.4M94 142.2h4.2M109.3 157.4h5M53.4 162.5h4.2"/>
</g>
<g fill="#f00" stroke="#f00" stroke-width=".25">
<path d="M90.7 52.6l.8 .8-.8 .7z"/>
<path d="M119.4 66.1l.8-.8v1.5z"/>
<path d="M90.7 62.8l.8 .7-.8 .8z"/>
<path d="M90.7 45l.8 .8-.8 .7z"/>
<path d="M52.6 164.4l.8 .7-.8 .8z"/>
<path d="M52.6 169.5l.8 .7-.8 .8z"/>
<path d="M52.6 123.7l.8 .8-.8 .8z"/>
<path d="M73.7 124.5l.8-.8v1.6z"/>
</g>
<path d="M92.8 52.4h3.1M95.9 52.4h.1M114.9 77.8h3.3M118.2 77.8h.1M113.1 80.3h5.1M118.2 80.3h.1M54.7 164.1h3.8M58.5 164.1h.1" fill="none" stroke="#004080" stroke-width=".21"/>
<path d="M126.2 51.6h.1M126.3 50.1l1.5 1.5M127.8 50.1l-1.6 1.5M127.8 51.6h.1M126.2 79.6h.1M126.3 78l1.5 1.6M127.8 78l-1.6 1.6M127.8 79.6h.1" fill="none" stroke="#804000" stroke-width=".21"/>
<g fill="#00f" stroke="#00f" stroke-width=".25">
<path d="M64.3 175.3l1.5-.5v1z"/>
<path d="M259.1 22.9l2.6-1.8v3.6z" fill-rule="evenodd"/>
<path d="M255.6 24.4l.5 .5-1 .5z" fill-rule="evenodd"/>
<path d="M257.1 24.4l.5 .5-1 .5z" fill-rule="evenodd"/>
</g>
<circle cx="104.2" cy="160.8" r=".74" fill="#fff" stroke="#f00" stroke-width=".25"/>
<path d="M104.2 162.6h.1M104.2 161.6v1" fill="none" stroke="#f00" stroke-width=".25"/>
<circle cx="101.6" cy="160.8" r=".74" fill="#fff" stroke="#f00" stroke-width=".25"/>
<path d="M101.6 162.6h.1M101.6 161.6v1" fill="none" stroke="#f00" stroke-width=".25"/>
<circle cx="101.6" cy="154.2" r=".74" fill="#fff" stroke="#f00" stroke-width=".25"/>
<path d="M101.6 152.4h.1M101.6 152.4v1.1" fill="none" stroke="#f00" stroke-width=".25"/>
<circle cx="99.1" cy="160.8" r=".74" fill="#fff" stroke="#f00" stroke-width=".25"/>
<g fill="none" stroke="#f00" stroke-width=".25">
<path d="M129.6 33.1h.1M129.6 33.1v2.5M129.6 38.1v2.6M132.1 20.4h.1M132.1 20.4h2.6M144.8 20.4h2.6M147.4 20.4h.1M55.9 48.3h.1M55.9 48.3v2.5M55.9 58.5v2.5M129.6 40.7h.1M137.2 58.5h.1"/>
<path d="M137.2 58.5h2.5M142.3 58.5h2.5M144.8 58.5h.1M167.7 53.4h.1M167.7 53.4v2.5M218.5 43.2h.1M218.5 43.2h2.5M231.2 43.2h2.5M233.7 43.2h.1M254 43.2h.1M254 43.2h2.6M264.2 43.2h2.5"/>
<path d="M266.7 43.2h.1M55.9 61h.1M66.1 68.6h.1M66.1 68.6h2.5M76.2 68.6h2.6M78.8 68.6h.1M147.4 78.8h.1M147.4 78.8v2.5M167.7 66.1h.1M167.7 71.2h.1M167.7 63.5v2.6M167.7 71.2v2.5"/>
<path d="M170.2 68.6h.1M170.2 68.6h2.6M231.2 68.6h.1M231.2 73.7h.1M231.2 68.6h7.6M231.2 73.7h7.6M246.4 78.8v7.6M249 78.8v7.6M256.6 68.6h7.6M264.2 68.6h.1M269.3 68.6h.1M269.3 68.6h2.5"/>
<path d="M28 81.3h7.6M28 83.9h7.6M35.6 81.3h.1M35.6 83.9h.1M147.4 86.4h.1M147.4 83.9v2.5M167.7 83.9h.1M167.7 81.3v2.6M246.4 86.4h.1M249 86.4h.1M20.4 119.4h.1M20.4 119.4v2.6"/>
<path d="M33.1 119.4h.1M33.1 119.4v2.6M114.3 119.4h.1M114.3 119.4v2.6M193.1 119.4h.1M193.1 119.4v2.6M205.8 116.9h.1M205.8 116.9h7.6M233.7 116.9h7.6M241.3 116.9h.1M249 119.4h.1M249 119.4v2.6"/>
<path d="M261.7 119.4h.1M261.7 119.4v2.6M264.2 116.9h.1M264.2 116.9h2.5M20.4 127h.1M20.4 124.5v2.5M33.1 127h.1M33.1 124.5v2.5M101.6 137.2h.1M101.6 137.2v2.5M114.3 127h.1M114.3 124.5v2.5"/>
<path d="M193.1 127h.1M193.1 124.5v2.5M205.8 124.5h.1M205.8 124.5h7.6M223.6 137.2h.1M223.6 129.6v7.6M233.7 124.5h7.6M241.3 124.5h.1M249 137.2h.1M249 132.1h.1M249 129.6v2.5M249 137.2v2.5"/>
<path d="M261.7 127h.1M261.7 124.5v2.5M71.2 155h.1M71.2 155h2.5M76.2 155h2.6M78.8 155h.1M101.6 149.9h.1M101.6 147.4v2.5M249 149.9h.1M249 147.4v2.5M99.1 162.6h.1M99.1 161.6v1"/>
<path d="M104.2 165.1h.1M104.2 177.8h.1M104.2 165.1v2.6M104.2 175.3v2.5"/>
</g>
<g fill="none" stroke="#00f" stroke-width=".25">
<path d="M127.3 37.4h4.6M127.3 36.1h4.6M129.6 36.1h.1M129.6 37.4h.1M129.6 35.6v.5M129.6 37.4v.7M131.9 37.4h.1M131.9 36.1h.1M134.7 20.4a1.25 1.25 0 0 1 1.2-1.3 1.25 1.25 0 0 1 1.3 1.3M137.2 20.4a1.25 1.25 0 0 1 1.3-1.3 1.25 1.25 0 0 1 1.2 1.3M139.7 20.4a1.25 1.25 0 0 1 1.3-1.3 1.25 1.25 0 0 1 1.2 1.3M142.3 20.4a1.25 1.25 0 0 1 1.2-1.3 1.25 1.25 0 0 1 1.3 1.3"/>
<path d="M55.2 57.7h.1M55.2 54.7h.1M55.2 51.6h.1M55.2 57.7l.7 .8M55.2 54.7l1.5 1.5M55.2 51.6l1.5 1.5M55.9 50.8h.1M55.9 50.8l-.7 .8M56.7 56.2h.1M56.7 53.1h.1M56.7 56.2l-1.5 1.5M56.7 53.1l-1.5 1.6"/>
<path d="M139.7 58.5h.6M140.3 58.5h.1M140.3 56.2h.1M140.3 56.2v4.5M141.5 56.2h.1M141.5 58.5h.1M141.5 58.5h.8M141.5 56.2v4.5M166.9 59.7h.1M166.9 56.7h.1M166.9 59.7l1.5 1.6M166.9 56.7l1.5 1.5"/>
<path d="M167.7 55.9h.1M167.7 55.9l-.8 .8M168.4 58.2h.1M168.4 58.2l-1.5 1.5M221 43.2h.1M221 43.2h5.1M223.8 44h.1M223.8 44l-1.5 1.5M225.3 44h.1M225.3 44l-1.5 1.5M226.1 41.4h.1M226.1 41.4v3.6"/>
<path d="M228.6 43.2h.1M228.6 43.2h2.6M256.6 43.2h.1M257.3 42.5h.1M257.3 42.5l1.6 1.5M257.3 42.5l-.7 .7M258.9 44h.1M260.4 42.5h.1M260.4 42.5l1.5 1.5M260.4 42.5l-1.5 1.5M261.9 44h.1M263.4 42.5h.1"/>
<path d="M263.4 42.5l.8 .7M263.4 42.5l-1.5 1.5M22.9 78.8h5.1v7.6h-5.1zM68.6 68.6h.1M69.4 67.9h.1M69.4 67.9l1.5 1.5M69.4 67.9l-.8 .7M70.9 69.4h.1M72.4 67.9h.1M72.4 67.9l1.6 1.5M72.4 67.9l-1.5 1.5M74 69.4h.1"/>
<path d="M75.5 67.9h.1M75.5 67.9l.7 .7M75.5 67.9l-1.5 1.5M166.9 62.8h.1M166.9 79h.1M166.9 76h.1M166.9 62.8l.8 .7M166.9 79l1.5 1.6M166.9 76l1.5 1.5M167.7 73.7h.1M167.7 73.7l.7 .8M168.4 61.3h.1"/>
<path d="M168.4 77.5h.1M168.4 74.5h.1M168.4 61.3l-1.5 1.5M168.4 77.5l-1.5 1.5M168.4 74.5l-1.5 1.5M172.8 68.6h.1M172.8 68.6h2.5M238.8 66.1h17.8v12.7h-17.8zM271.8 68.6h.1M271.8 68.6h2.6M145.1 83.1h4.5M145.1 81.8h4.5"/>
<path d="M147.4 81.8h.1M147.4 83.1h.1M147.4 81.3v.5M147.4 83.1v.8M149.6 83.1h.1M149.6 81.8h.1M168.4 80.6h.1M168.4 80.6l-.7 .7M213.4 114.3h20.3v15.3h-20.3zM266.7 116.9h.1M266.7 116.9h2.6M18.1 123.7h4.5"/>
<path d="M18.1 122.5h4.5M20.4 122.5h.1M20.4 123.7h.1M20.4 122v.5M20.4 123.7v.8M22.6 123.7h.1M22.6 122.5h.1M30.8 123.7h4.5M30.8 122.5h4.5M33.1 122.5h.1M33.1 123.7h.1M33.1 122v.5"/>
<path d="M33.1 123.7v.8M35.3 123.7h.1M35.3 122.5h.1M101.6 139.7h.1M101.6 139.7l.8 .8M112.1 123.7h4.5M112.1 122.5h4.5M114.3 122.5h.1M114.3 123.7h.1M114.3 122v.5M114.3 123.7v.8M116.6 123.7h.1"/>
<path d="M116.6 122.5h.1M190.8 123.7h4.6M190.8 122.5h4.6M193.1 122.5h.1M193.1 123.7h.1M193.1 122v.5M193.1 123.7v.8M195.4 123.7h.1M195.4 122.5h.1M248.2 127.3h.1M248.2 124.2h.1M248.2 127.3l1.5 1.5"/>
<path d="M248.2 124.2l1.5 1.6M249 139.7h.1M249 122h.1M249 139.7l-.8 .8M249 122l.7 .7M249.7 128.8h.1M249.7 125.8h.1M249.7 122.7h.1M249.7 128.8l-.7 .8M249.7 125.8l-1.5 1.5M249.7 122.7l-1.5 1.5M259.4 123.7h4.5"/>
<path d="M259.4 122.5h4.5M261.7 122.5h.1M261.7 123.7h.1M261.7 122v.5M261.7 123.7v.8M263.9 123.7h.1M263.9 122.5h.1M73.7 155h.8M74.5 157.3h.1M74.5 155h.1M74.5 152.7v4.6M75.7 155h.1"/>
<path d="M75.7 157.3h.1M75.7 155h.5M75.7 152.7v4.6M100.9 145.1h.1M100.9 142h.1M100.9 145.1l1.5 1.5M100.9 142l1.5 1.6M102.4 146.6h.1M102.4 143.6h.1M102.4 140.5h.1M102.4 146.6l-.8 .8M102.4 143.6l-1.5 1.5"/>
<path d="M102.4 140.5l-1.5 1.5M248.2 146.6h.1M248.2 143.6h.1M248.2 140.5h.1M248.2 146.6l.8 .8M248.2 143.6l1.5 1.5M248.2 140.5l1.5 1.5M249.7 145.1h.1M249.7 142h.1M249.7 145.1l-1.5 1.5M249.7 142l-1.5 1.6M103.4 168.4h.1"/>
<path d="M103.4 171.5h.1M103.4 174.5h.1M103.4 168.4l1.5 1.6M103.4 171.5l1.5 1.5M103.4 174.5l.8 .8M104.2 175.3h.1M104.2 167.7l-.8 .7M104.9 170h.1M104.9 173h.1M104.9 170l-1.5 1.5M104.9 173l-1.5 1.5"/>
<circle cx="175.3" cy="68.6" r="1.25"/>
<circle cx="175.3" cy="68.6" r=".23"/>
<circle cx="274.3" cy="68.6" r="1.25"/>
<circle cx="274.3" cy="68.6" r=".23"/>
<circle cx="269.3" cy="116.9" r="1.25"/>
<circle cx="269.3" cy="116.9" r=".23"/>
</g>
<g fill="none" stroke="#000080" stroke-width=".21">
<path d="M129.6 20.2h2.5M132.1 35.5h2.9M57.4 53.3h4.2M134.7 58.3h4.2M218.5 43.1h5.7M251.5 43.1h4.2M24.2 76.9h3.7M63.5 68.5h5.5M170.2 60.9h4.2M170.2 76.1h4.2M177.8 68.5h4.2M240.6 64.9h2.9"/>
<path d="M276.9 66h5.5M149.9 81.2h4.2M215.2 113.2h2.9M271.8 114.2h4.2M22.9 121.8h4.2M35.6 121.8h4.2M116.9 121.8h4.2M195.6 121.8h4.2M251.5 124.4h4.2M264.2 121.8h4.2M66.1 154.9h5.4M104.2 142.2h4.2"/>
<path d="M251.5 142.2h4.2M106.7 170.1h4.2"/>
</g>
<g fill="#f00" stroke="#f00" stroke-width=".25">
<path d="M212.6 123.7l.8 .8-.8 .8z"/>
<path d="M233.7 124.5l.8-.8v1.6z"/>
<path d="M238 72.9l.8 .8-.8 .8z"/>
</g>
<g fill="#00f" stroke="#00f" stroke-width=".25">
<path d="M226.1 43.2l2.5-1.8v3.6z" fill-rule="evenodd"/>
<path d="M222.5 44.7l.6 .6-1.1 .5z" fill-rule="evenodd"/>
<path d="M224.1 44.7l.5 .6-1 .5z" fill-rule="evenodd"/>
</g>
<g fill="#f0f" stroke="#f0f" stroke-width=".25">
<circle cx="68.6" cy="35.6" r=".49"/>
<circle cx="129.6" cy="30.5" r=".49"/>
<circle cx="129.6" cy="28" r=".49"/>
<circle cx="81.3" cy="28" r=".49"/>
<circle cx="147.3" cy="76.2" r=".49"/>
<circle cx="170.2" cy="33" r=".49"/>
<circle cx="157.5" cy="20.3" r=".49"/>
<circle cx="68.6" cy="20.3" r=".49"/>
<circle cx="129.6" cy="45.7" r=".49"/>
<circle cx="55.9" cy="20.3" r=".49"/>
<circle cx="152.4" cy="20.3" r=".49"/>
<circle cx="170.2" cy="20.3" r=".49"/>
<circle cx="132.1" cy="55.9" r=".49"/>
<circle cx="132.1" cy="58.4" r=".49"/>
<circle cx="81.3" cy="76.2" r=".49"/>
<circle cx="81.3" cy="81.3" r=".49"/>
<circle cx="81.3" cy="78.8" r=".49"/>
<circle cx="45.7" cy="20.3" r=".49"/>
<circle cx="91.5" cy="134.6" r=".49"/>
<circle cx="114.3" cy="116.9" r=".49"/>
<circle cx="91.5" cy="116.9" r=".49"/>
<circle cx="20.3" cy="116.9" r=".49"/>
<circle cx="83.8" cy="155" r=".49"/>
<circle cx="101.6" cy="180.4" r=".49"/>
<circle cx="101.6" cy="175.3" r=".49"/>
<circle cx="83.8" cy="175.3" r=".49"/>
<circle cx="33" cy="116.9" r=".49"/>
<circle cx="40.7" cy="170.2" r=".49"/>
<circle cx="43.2" cy="172.7" r=".49"/>
<circle cx="167.7" cy="68.6" r=".49"/>
<circle cx="20.3" cy="38.1" r=".49"/>
<circle cx="25.4" cy="55.9" r=".49"/>
<circle cx="25.4" cy="38.1" r=".49"/>
<circle cx="208.3" cy="68.6" r=".49"/>
<circle cx="246.4" cy="88.9" r=".49"/>
<circle cx="228.6" cy="73.7" r=".49"/>
<circle cx="266.7" cy="68.6" r=".49"/>
<circle cx="55.9" cy="45.7" r=".49"/>
<circle cx="20.3" cy="129.6" r=".49"/>
<circle cx="17.8" cy="157.5" r=".49"/>
<circle cx="180.4" cy="129.6" r=".49"/>
<circle cx="248.9" cy="134.6" r=".49"/>
<circle cx="248.9" cy="116.9" r=".49"/>
<circle cx="193.1" cy="116.9" r=".49"/>
<circle cx="180.4" cy="116.9" r=".49"/>
<circle cx="261.6" cy="116.9" r=".49"/>
</g>
<g font-size="4.8" fill="#400080">
<text x="28.3" y="82.8" transform="rotate(-90 28.3 82.8)">+</text>
<text x="25.4" y="86.7">-</text>
</g>
<g font-size="3.3" fill="#00f">
<text x="86.4" y="13.3">LiPo Battery Charger</text>
<text x="233.7" y="13.3">Charging LED</text>
<text x="233.7" y="36.2">Power LED</text>
<text x="221" y="59">Reverse Voltage Protection</text>
<text x="15.3" y="69.2">Battery Connector</text>
<text x="43.2" y="107.3">1.8V - 3.3V Variable Regulator</text>
<text x="218.5" y="107.3">3.3V Regulator</text>
</g>
<g font-size="3.3">
<text x="220.8" y="184.9">CYPRESS SEMICONDUCTOR © 2017</text>
<text x="220.8" y="190.1">CY8CKIT-062-WiFi-BT PSoC 6 WiFi-BT Pioneer Kit</text>
<text x="213.4" y="203.8">630-60435-01</text>
<text x="238.5" y="202.8">AARA</text>
<text x="261.4" y="202.8">RKAD</text>
<text x="287.1" y="203.8">2.9</text>
</g>
<g font-size="2.9">
<text x="249.7" y="167.3">CYPRESS SEMICONDUCTOR</text>
<text x="249.7" y="170.3">198 CHAMPION COURT</text>
<text x="249.7" y="173.2">SAN JOSE, CA 95134</text>
<text x="249.7" y="176.2">(408)</text>
<text x="259.1" y="176.2">943-2600</text>
</g>
<g font-size="2.8">
<text x="205.5" y="189.6">SCH Title :</text>
<text x="205.5" y="194.7">Page Title :Variable Regulator, Charger</text>
</g>
<g font-size="2.5" fill="#f00">
<text x="172.8" y="55.7">5.6K (if Ryy</text>
<text x="172.8" y="58.3">is loaded)</text>
</g>
<g font-size="2.5" fill="#008000">
<text x="104.2" y="116.6">600mA</text>
<text x="251.5" y="116.6">600mA</text>
</g>
<g font-size="2.5">
<text x="98.1" y="190">SW5</text>
<text x="109.3" y="190">Source</text>
<text x="98.1" y="196.9">POS2</text>
<text x="98.1" y="193.3">POS1</text>
<text x="109.3" y="193.3">1.8V</text>
<text x="109.3" y="196.9">3.3V</text>
<text x="98.1" y="200.7">POS3</text>
<text x="109.3" y="200.7">Variable</text>
<text x="120.6" y="200.7">(1.8-3.3V)</text>
</g>
<g font-size="2.3">
<text x="16" y="16.8">VTARG_IN</text>
<text x="41.4" y="14.8">VCC_5V</text>
<text x="164.9" y="14.8">VBAT_PP</text>
<text x="276.9" y="17.4">VDRV</text>
<text x="87.2" y="27.4">18</text>
<text x="87.2" y="30">19</text>
<text x="121.2" y="30">23</text>
<text x="121.2" y="27.4">24</text>
<text x="48.3" y="30.1">25V</text>
<text x="71.2" y="30.1">50V</text>
<text x="88.4" y="35.1">1</text>
<text x="159.8" y="31.1">10V</text>
<text x="172.8" y="31.1">25V</text>
<text x="78.8" y="37.7">25V</text>
<text x="121.2" y="40.1">2</text>
<text x="132.1" y="41.2">25V</text>
<text x="271.6" y="37.2">VCC_3V3</text>
<text x="87.2" y="45.2">15</text>
<text x="121.2" y="45.2">6</text>
<text x="121.2" y="42.7">7</text>
<text x="165.1" y="47.8">VDRV</text>
<text x="88.4" y="52.8">4</text>
<text x="121.2" y="50.3">11</text>
<text x="129.6" y="50.4">VBAT</text>
<text x="28" y="54.4">50V</text>
<text x="87.2" y="57.9">17</text>
<text x="121.2" y="55.4">8</text>
<text x="121.2" y="57.9">9</text>
<text x="87.2" y="63">14</text>
<text x="87.2" y="60.5">16</text>
<text x="121.2" y="65.5">5</text>
<text x="142.3" y="60.5">25V</text>
<text x="203.2" y="62.6">VCC_VAR</text>
<text x="261.7" y="62.6">P6_VDD</text>
<text x="76.2" y="70.7">1%</text>
<text x="87.2" y="68.1">12</text>
<text x="144.8" y="70.7">VDRV</text>
<text x="235.8" y="68.1">1</text>
<text x="258.4" y="68.1">4</text>
<text x="35.6" y="75.8">VBAT</text>
<text x="87.2" y="73.2">21</text>
<text x="87.2" y="75.7">22</text>
<text x="121.2" y="75.7">3</text>
<text x="235.8" y="73.2">3</text>
<text x="29.8" y="80.8">1</text>
<text x="29.8" y="83.3">2</text>
<text x="83.5" y="80.8">EPAD</text>
<text x="87.2" y="78.2">20</text>
<text x="121.2" y="78.2">10</text>
<text x="121.2" y="80.8">13</text>
<text x="245.9" y="81.8" transform="rotate(-90 245.9 81.8)">2</text>
<text x="248.4" y="82.2" transform="rotate(-90 248.4 82.2)">H</text>
<text x="149.9" y="87">10V</text>
<text x="231.2" y="85.9">50V</text>
<text x="12.7" y="110.8">VCC_5V</text>
<text x="109.3" y="110.8">VCC_VAR</text>
<text x="172.8" y="110.8">VCC_5V</text>
<text x="256.6" y="110.8">VCC_3V3</text>
<text x="50.3" y="116.3">1</text>
<text x="75.5" y="116.3">5</text>
<text x="210.4" y="116.3">1</text>
<text x="235.5" y="116.3">5</text>
<text x="50.3" y="124">3</text>
<text x="75.5" y="124">4</text>
<text x="210.4" y="124">3</text>
<text x="235.5" y="124">4</text>
<text x="22.9" y="127.6">16V</text>
<text x="35.6" y="127.6">50V</text>
<text x="116.9" y="127.6">16V</text>
<text x="182.9" y="127.6">16V</text>
<text x="195.6" y="127.6">50V</text>
<text x="264.2" y="127.6">16V</text>
<text x="63" y="132.6" transform="rotate(-90 63 132.6)">2</text>
<text x="223" y="132.6" transform="rotate(-90 223 132.6)">2</text>
<text x="77" y="148.9">VCC_5V</text>
<text x="251.5" y="147.9">1%</text>
<text x="13.5" y="151.5">P5LP_VDD</text>
<text x="101.1" y="153.2" transform="rotate(-90 101.1 153.2)">3</text>
<text x="50.3" y="164.6">1</text>
<text x="75.5" y="164.6">8</text>
<text x="98.6" y="163.1" transform="rotate(-90 98.6 163.1)">4</text>
<text x="101.1" y="163.1" transform="rotate(-90 101.1 163.1)">2</text>
<text x="103.6" y="163.1" transform="rotate(-90 103.6 163.1)">1</text>
<text x="50.3" y="169.7">2</text>
<text x="50.3" y="172.2">3</text>
<text x="75.5" y="169.7">7</text>
<text x="50.3" y="179.8">4</text>
<text x="75.5" y="174.8">5</text>
<text x="75.5" y="179.8">6</text>
<text x="205" y="202.5">A4</text>
<text x="213.1" y="199.2">Document</text>
<text x="225.1" y="199.2">Number</text>
<text x="238.5" y="199.2">Drawn By</text>
<text x="261.4" y="199.2">Approved By</text>
<text x="286.8" y="199.2">Rev</text>
<text x="205.5" y="206.8">Date:</text>
<text x="216.2" y="206.8">Thursday, November 09, 2017</text>
<text x="256.3" y="206.8">Sheet</text>
<text x="269" y="206.9">4</text>
<text x="274.1" y="206.8">of</text>
<text x="279.7" y="206.9">16</text>
</g>
<g font-size="2.3" fill="#000080">
<text x="91.5" y="22.4">U19</text>
<text x="129.6" y="19.9">L8</text>
<text x="144.8" y="19.9">1.5uH</text>
<text x="223.6" y="22.4">R102</text>
<text x="236.3" y="22.4">750ohm</text>
<text x="251.5" y="22.4">LED6</text>
<text x="264.2" y="22.4">RED LED</text>
<text x="22.9" y="27.5">R11</text>
<text x="48.3" y="25">C63</text>
<text x="48.3" y="27.5">4.7uF</text>
<text x="58.5" y="27.5">R92</text>
<text x="71.2" y="25">C64</text>
<text x="71.2" y="27.5">0.1uF</text>
<text x="159.8" y="25">C87</text>
<text x="159.8" y="28">10uF</text>
<text x="172.8" y="25">C52</text>
<text x="173" y="28">22uF</text>
<text x="22.9" y="30.6">10K</text>
<text x="58.5" y="30.1">26.7K</text>
<text x="58.5" y="32.6">1%</text>
<text x="71.2" y="35.1">C67</text>
<text x="78.8" y="35.1">1uF</text>
<text x="132.1" y="35.1">C9</text>
<text x="132.1" y="38.2">1uF</text>
<text x="13.8" y="45.3">R4</text>
<text x="28" y="45.3">C14</text>
<text x="218.5" y="42.8">LED4</text>
<text x="231.2" y="42.8">AMBER LED</text>
<text x="251.5" y="42.8">R57</text>
<text x="264.2" y="42.8">390ohm</text>
<text x="15.3" y="48.3">10K</text>
<text x="28" y="48.3">0.1uF</text>
<text x="57.4" y="52.9">R98</text>
<text x="57.4" y="55.5">10K</text>
<text x="134.7" y="58">C88</text>
<text x="142.3" y="58">1uF</text>
<text x="170.2" y="60.5">R95</text>
<text x="170.2" y="63.1">10K</text>
<text x="240.6" y="64.6">U8</text>
<text x="276.9" y="65.6">TP21</text>
<text x="63.5" y="68.2">R105</text>
<text x="76.2" y="68.2">400ohm</text>
<text x="177.8" y="68.2">TP7</text>
<text x="177.8" y="70.7">RED</text>
<text x="276.9" y="68.2">RED</text>
<text x="24.2" y="76.5">J15</text>
<text x="170.2" y="75.8">R94</text>
<text x="210.9" y="73.2">R49</text>
<text x="223.6" y="73.2">10K</text>
<text x="149.9" y="80.9">C73</text>
<text x="149.9" y="83.9">2.2uF</text>
<text x="170.2" y="78.3">12.4K</text>
<text x="231.2" y="80.9">C44</text>
<text x="231.2" y="83.4">0.1uF</text>
<text x="251.5" y="80.9">SiP32408</text>
<text x="17.8" y="88.5">HDR_S 2x1_R/A</text>
<text x="96.6" y="85.9">BQ24266RGER</text>
<text x="55.2" y="112.9">U10</text>
<text x="215.2" y="112.9">U9</text>
<text x="271.8" y="113.9">TP9</text>
<text x="271.8" y="116.4">RED</text>
<text x="22.9" y="121.5">C47</text>
<text x="22.9" y="124.5">4.7uF</text>
<text x="35.6" y="121.5">C46</text>
<text x="35.6" y="124.5">0.1uF</text>
<text x="95.5" y="124">R50</text>
<text x="116.9" y="121.5">C45</text>
<text x="116.9" y="124.5">4.7uF</text>
<text x="182.9" y="121.5">C39</text>
<text x="182.9" y="124.5">4.7uF</text>
<text x="195.6" y="121.5">C43</text>
<text x="195.6" y="124.5">0.1uF</text>
<text x="251.5" y="124">R41</text>
<text x="264.2" y="121.5">C41</text>
<text x="264.2" y="124.5">4.7uF</text>
<text x="66.1" y="131.7">AP7365-WG-7</text>
<text x="95.5" y="127.1">62K</text>
<text x="95.5" y="129.4">1%</text>
<text x="226.1" y="131.7">AP7365-WG-7</text>
<text x="251.5" y="126.6">158K</text>
<text x="251.5" y="129.1">1%</text>
<text x="94" y="141.8">R46</text>
<text x="104.2" y="141.8">R51</text>
<text x="251.5" y="141.8">R42</text>
<text x="94" y="144.4">160K</text>
<text x="94" y="146.9">1%</text>
<text x="104.2" y="144.9">22.6K</text>
<text x="104.2" y="147.9">1%</text>
<text x="251.5" y="144.9">49.9K</text>
<text x="66.1" y="154.5">C131</text>
<text x="76.2" y="154.5">0.1uF</text>
<text x="20.4" y="157.1">R157</text>
<text x="20.4" y="159.6">R155</text>
<text x="35.6" y="157.1">4.7K</text>
<text x="35.6" y="159.6">4.7K</text>
<text x="76.2" y="157.1">50V</text>
<text x="109.3" y="157.1">SW5</text>
<text x="109.3" y="159.6">CL-SB-13B-01T</text>
<text x="53.4" y="162.1">U27</text>
<text x="106.7" y="169.8">R48</text>
<text x="106.7" y="172.3">49.9K</text>
<text x="106.7" y="174.8">1%</text>
<text x="55.9" y="185">ISL95810UIU8Z-T</text>
</g>
<g font-size="2.3" fill="#f00">
<text x="208.1" y="23.5">CHG_L</text>
<text x="33.1" y="38.7">CE_L</text>
<text x="72.9" y="53.9">CE_L</text>
<text x="71.9" y="59">IUSB1</text>
<text x="71.9" y="61.6">IUSB2</text>
<text x="71.9" y="64.1">IUSB3</text>
<text x="132.1" y="66.6">TS</text>
<text x="159.3" y="69.2">TS</text>
<text x="132.1" y="81.9">CHG_L</text>
<text x="22.9" y="137.8">PMIC_EN</text>
<text x="182.9" y="137.8">PMIC_EN</text>
<text x="12.7" y="165.7">KP_PMIC_EN_OUT</text>
<text x="18.1" y="173.3">DIGPOT_SDA</text>
<text x="18.3" y="170.8">DIGPOT_SCL</text>
</g>
<g font-size="2.3" fill="#004080">
<text x="92.8" y="29">IN</text>
<text x="114.3" y="29">SW</text>
<text x="92.8" y="31.6">IN</text>
<text x="114.3" y="31.6">SW</text>
<text x="92.8" y="36.7">PMID</text>
<text x="111.7" y="41.7">BOOT</text>
<text x="92.8" y="46.8">VDPM</text>
<text x="113.6" y="46.8">SYS</text>
<text x="113.6" y="44.3">SYS</text>
<text x="110.4" y="51.9">BGATE</text>
<text x="92.8" y="54.4">CE</text>
<text x="92.8" y="59.5">IUSB1</text>
<text x="113.7" y="57">BAT</text>
<text x="113.7" y="59.5">BAT</text>
<text x="92.8" y="64.6">IUSB3</text>
<text x="92.8" y="62.1">IUSB2</text>
<text x="92.8" y="69.7">ISET</text>
<text x="115.2" y="67.1">TS</text>
<text x="240.1" y="69.7">IN</text>
<text x="250.5" y="69.7">OUT</text>
<text x="92.8" y="74.8">PGND</text>
<text x="92.8" y="77.3">PGND</text>
<text x="113.3" y="77.3">DRV</text>
<text x="240.1" y="74.8">EN</text>
<text x="247.5" y="77.5" transform="rotate(-90 247.5 77.5)">GND</text>
<text x="250" y="77.5" transform="rotate(-90 250 77.5)">PAD</text>
<text x="92.8" y="79.8">AGND</text>
<text x="92.8" y="82.4">EPAD</text>
<text x="113.1" y="82.4">CHG</text>
<text x="114.9" y="79.8">PG</text>
<text x="54.7" y="117.9">IN</text>
<text x="67.6" y="117.9">OUT</text>
<text x="214.7" y="117.9">IN</text>
<text x="227.6" y="117.9">OUT</text>
<text x="54.7" y="125.6">EN</text>
<text x="68.1" y="125.6">ADJ</text>
<text x="214.7" y="125.6">EN</text>
<text x="228.1" y="125.6">ADJ</text>
<text x="64.6" y="128.3" transform="rotate(-90 64.6 128.3)">GND</text>
<text x="224.6" y="128.3" transform="rotate(-90 224.6 128.3)">GND</text>
<text x="54.7" y="166.2">WP</text>
<text x="67.6" y="166.2">VCC</text>
<text x="54.7" y="171.3">SCL</text>
<text x="54.7" y="173.8">SDA</text>
<text x="69.1" y="171.3">RH</text>
<text x="68.5" y="176.4">RW</text>
<text x="54.7" y="181.4">GND</text>
<text x="69.5" y="181.4">RL</text>
</g>
<g font-size="2.3" fill="#00f">
<text x="10.5" y="51.4">No Load</text>
<text x="28" y="51.4">No Load</text>
<text x="276.9" y="70.7">No Load</text>
<text x="177.8" y="73.2">No Load</text>
<text x="170.2" y="80.9">No Load</text>
<text x="231.2" y="88.5">No Load</text>
<text x="17.8" y="91">No Load</text>
<text x="271.8" y="119">No Load</text>
</g>
<text font-size="2.2" x="204.5" y="199.2">Size</text>
<g font-size="1.8">
<text x="31.7" y="1.9">5</text>
<text x="90.1" y="1.9">4</text>
<text x="148.5" y="1.9">3</text>
<text x="206.8" y="1.9">2</text>
<text x="265.2" y="1.9">1</text>
<text x=".7" y="29.8">D</text>
<text x="295.1" y="29.8">D</text>
<text x=".7" y="80.9">C</text>
<text x="295.1" y="80.9">C</text>
<text x=".7" y="132.1">B</text>
<text x="295.1" y="132.1">B</text>
<text x=".7" y="183.3">A</text>
<text x="295.1" y="183.3">A</text>
<text x="31.7" y="209.2">5</text>
<text x="90.1" y="209.2">4</text>
<text x="148.5" y="209.2">3</text>
<text x="206.8" y="209.2">2</text>
<text x="265.2" y="209.2">1</text>
</g>
</svg>
